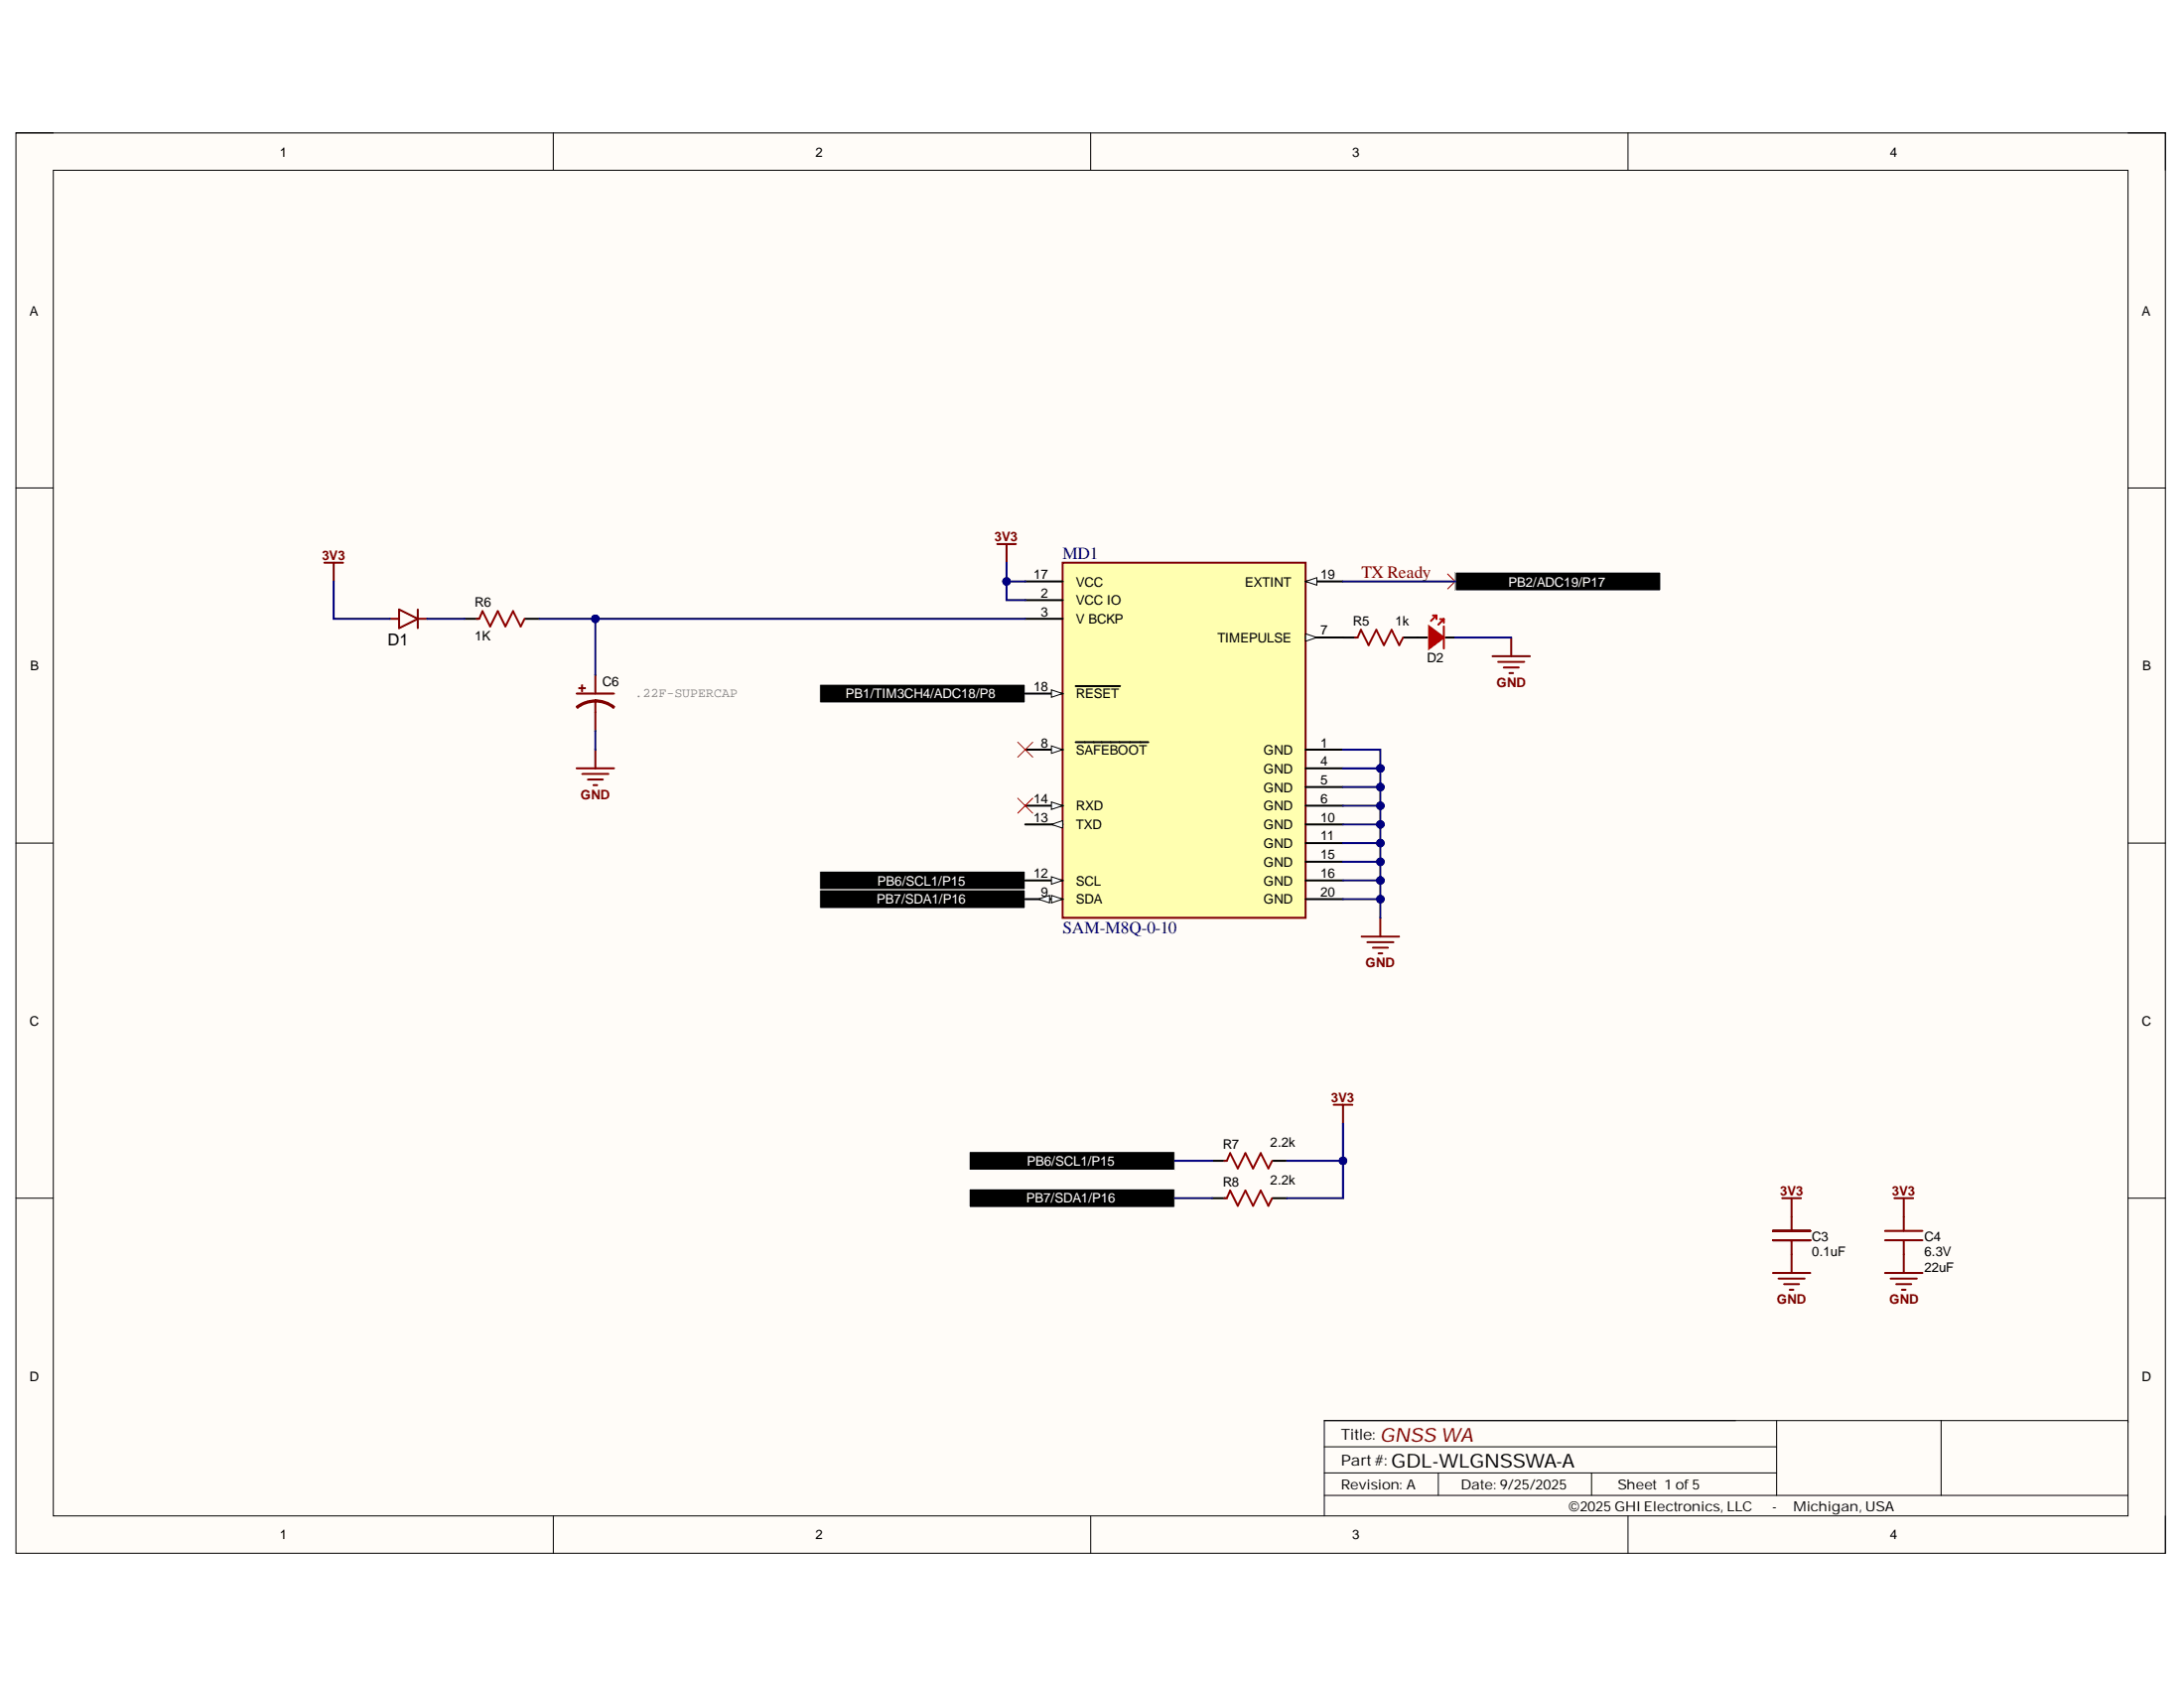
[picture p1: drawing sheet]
<svg xmlns="http://www.w3.org/2000/svg" width="279mm" height="216mm" viewBox="0 0 279 216" stroke-linecap="round" stroke-linejoin="round" font-family="sans-serif">
<path d="M2 17h275v181.7h-275z" fill-rule="evenodd" fill="#fffcf8"/>
<path d="M2 17h275v181.7h-275z" fill="none" stroke="#000" stroke-width=".13"/>
<path d="M6.8 21.8h265.4v172.1h-265.4z" fill-rule="evenodd" fill="#fffcf8"/>
<g fill="none" stroke="#000" stroke-width=".13">
<path d="M2 17h4.8M70.8 17v4.8M139.5 17v4.8M208.3 17v4.8M272.2 17h4.8v4.8M6.8 21.8h265.4v172.1h-265.4zM2 62.4h4.8M272.2 62.4h4.8M2 107.8h4.8M272.2 107.8h4.8M2 153.3h4.8M272.2 153.3h4.8"/>
<path d="M70.8 193.9v4.8M139.5 193.9v4.8M169.4 188.4h57.9M169.4 191.3h102.8M169.4 185.1h57.9M184 188.4v2.9M203.6 188.4v2.9M208.3 193.9v4.8M227.3 181.7v9.6M248.3 181.7v9.6M272.2 181.9v-.2h-102.8v12.2M277 193.9v4.8"/>
</g>
<g fill="#000">
<path d="M104.9 111.4h26.3v2.4h-26.3z" fill-rule="evenodd"/>
<path d="M104.9 113.8h26.3v2.4h-26.3z" fill-rule="evenodd"/>
</g>
<path d="M104.9 111.4h26.3v2.4h-26.3zM104.9 113.8h26.3v2.4h-26.3z" fill="none" stroke="#fff" stroke-width=".13"/>
<g fill="none" stroke="#800000" stroke-width=".25">
<path d="M41.5 72h2.4M42.7 72v2.4M49.9 79.1h1.2M51.1 78l2.4 1.1-2.4 1.2zM53.5 78v2.3M53.5 79.1h1.1M127.6 69.6h2.4M128.8 69.6v2.4M73.8 98.3h4.8M73.8 88.7h4.8M74.5 99h3.3M75.2 99.7h1.9"/>
<path d="M76.2 89.7a3.7 3.7 0 0 1 2.3 .8l.1-.1a3.9 3.9 0 0 0-2.4-.8v1.5M76.2 89.6a3.9 3.9 0 0 0-2.4 .8l.1 .1a3.7 3.7 0 0 1 2.3-.8M76.2 95.9v2.4M75.9 100.4h.5M174.2 119.8h4.8M176.6 117.4v2.4M174.9 120.5h3.4M175.6 121.2h2M176.4 121.9h.4M226.8 158.6h4.8M226.8 157.4h4.8M228 153.3h2.4"/>
<path d="M229.2 153.3v4.1M229.2 158.6v4.2M241.1 158.6h4.8M241.1 157.4h4.8M242.4 153.3h2.3M243.5 153.3v4.1M243.5 158.6v4.2M226.8 162.8h4.8M227.5 163.5h3.4M228.2 164.2h2M229 165h.4M241.1 162.8h4.8"/>
<path d="M241.9 163.5h3.3M242.6 164.2h1.9M243.3 165h.5"/>
</g>
<path d="M59.4 79.1h1.7M67.2 79.1h1.8" fill="none" stroke="#000" stroke-width=".25"/>
<path d="M61 79.1h.3l.4-.9 1 1.9 1-1.9 1 1.9 .9-1.9 1 1.9 .5-1" fill="none" stroke="#980000" stroke-width=".25"/>
<path d="M74 88h.9v.1h-.9z" fill-rule="evenodd" fill="#800000"/>
<path d="M74 88h.9v.1h-.9z" fill="none" stroke="#800000" stroke-width=".13"/>
<path d="M74.4 87.6h.1v.8h-.1z" fill-rule="evenodd" fill="#800000"/>
<path d="M74.4 87.6h.1v.8h-.1z" fill="none" stroke="#800000" stroke-width=".13"/>
<path d="M76.2 86.3v2.4M76.2 91.1v2.4" fill="none" stroke="#800000" stroke-width=".25"/>
<path d="M104.9 87.5h26.3v2.4h-26.3z" fill-rule="evenodd" fill="#000"/>
<path d="M104.9 87.5h26.3v2.4h-26.3z" fill="none" stroke="#fff" stroke-width=".13"/>
<path d="M135.9 72h31.1v45.4h-31.1z" fill-rule="evenodd" fill="#ffffb0"/>
<path d="M135.9 72h31.1v45.4h-31.1z" fill="none" stroke="#800000" stroke-width=".25"/>
<path d="M131.2 74.4h4.7M131.2 76.8h4.7M131.2 88.7h4.7" fill="none" stroke="#000" stroke-width=".25"/>
<path d="M134.5 88.2l1.4 .5-1.4 .5z" fill="#f8fcff"/>
<path d="M134.5 88.2l1.4 .5-1.4 .5z" fill="none" stroke="#000" stroke-width=".13"/>
<path d="M131.2 95.9h4.7M137.6 87.8h5.7" fill="none" stroke="#000" stroke-width=".25"/>
<path d="M134.5 95.4l1.4 .5-1.4 .5z" fill="#f8fcff"/>
<path d="M134.5 95.4l1.4 .5-1.4 .5z" fill="none" stroke="#000" stroke-width=".13"/>
<path d="M167 74.4h4.8M137.6 94.9h9.3" fill="none" stroke="#000" stroke-width=".25"/>
<path d="M167 74.4l1.5-.5v.9z" fill="#f8fcff"/>
<path d="M167 74.4l1.5-.5v.9z" fill="none" stroke="#000" stroke-width=".13"/>
<path d="M131.2 103.1h4.7" fill="none" stroke="#000" stroke-width=".25"/>
<path d="M134.5 102.6l1.4 .5-1.4 .4z" fill="#f8fcff"/>
<path d="M134.5 102.6l1.4 .5-1.4 .4z" fill="none" stroke="#000" stroke-width=".13"/>
<path d="M131.2 112.6h4.7" fill="none" stroke="#000" stroke-width=".25"/>
<path d="M134.5 112.1l1.4 .5-1.4 .5z" fill="#f8fcff"/>
<path d="M134.5 112.1l1.4 .5-1.4 .5z" fill="none" stroke="#000" stroke-width=".13"/>
<path d="M131.2 115h4.7" fill="none" stroke="#000" stroke-width=".25"/>
<path d="M134.5 114.5l1.4 .5-1.4 .5z" fill="#f8fcff"/>
<path d="M134.5 114.5l1.4 .5-1.4 .5z" fill="none" stroke="#000" stroke-width=".13"/>
<path d="M132.8 115l1.5-.5v1z" fill="#f8fcff"/>
<path d="M132.8 115l1.5-.5v1z" fill="none" stroke="#000" stroke-width=".13"/>
<path d="M167 81.5h4.8" fill="none" stroke="#000" stroke-width=".25"/>
<path d="M167 81.1l1.5 .4-1.5 .5z" fill="#f8fcff"/>
<path d="M167 81.1l1.5 .4-1.5 .5z" fill="none" stroke="#000" stroke-width=".13"/>
<path d="M131.2 105.4h4.7" fill="none" stroke="#000" stroke-width=".25"/>
<path d="M134.5 105.4l1.4-.4v.9z" fill="#f8fcff"/>
<path d="M134.5 105.4l1.4-.4v.9z" fill="none" stroke="#000" stroke-width=".13"/>
<path d="M131.2 79.1h4.7M167 95.9h4.8M167 98.3h4.8M181.4 81.5h1.2M185 81.5h1.2M167 100.7h4.8M167 103.1h4.8M167 105.4h4.8M167 107.8h4.8M167 110.2h4.8M167 112.6h4.8M167 115h4.8" fill="none" stroke="#000" stroke-width=".25"/>
<path d="M184.2 79.2h.5v.5" fill="none" stroke="#f00" stroke-width=".25"/>
<path d="M182.8 80.1l1.9 1.4-1.9 1.4z" fill="#f00"/>
<path d="M183.3 78.7h.5M183.8 78.7v.5M183.8 78.7l-.7 .7M184.7 79.2l-.7 .7M182.8 80.1l1.9 1.4-1.9 1.4zM184.7 80.1v2.8" fill="none" stroke="#f00" stroke-width=".25"/>
<path d="M190.9 83.9h4.8M191.7 84.7h3.3M192.4 85.4h1.9M193.1 86.1h.5M193.3 81.5v2.4" fill="none" stroke="#800000" stroke-width=".25"/>
<path d="M171.8 81.5h1.7M179.6 81.5h1.8" fill="none" stroke="#000" stroke-width=".25"/>
<path d="M173.4 81.5h.3l.4-.9 1 1.9 1-1.9 .9 1.9 1-1.9 1 1.9 .5-1" fill="none" stroke="#980000" stroke-width=".25"/>
<path d="M42.7 74.4v4.7h7.2M54.6 79.1h4.8M76.2 79.1v7.2M76.2 93.5v2.4" fill="none" stroke="#000080" stroke-width=".25"/>
<circle cx="76.2" cy="79.2" r=".48" fill="#000080"/>
<circle cx="76.2" cy="79.2" r=".48" fill="none" stroke="#000080" stroke-width=".13"/>
<path d="M171.8 98.3h4.8" fill="none" stroke="#000080" stroke-width=".25"/>
<circle cx="176.6" cy="98.3" r=".48" fill="#000080"/>
<circle cx="176.6" cy="98.3" r=".48" fill="none" stroke="#000080" stroke-width=".13"/>
<path d="M171.8 100.7h4.8" fill="none" stroke="#000080" stroke-width=".25"/>
<circle cx="176.6" cy="100.7" r=".48" fill="#000080"/>
<circle cx="176.6" cy="100.7" r=".48" fill="none" stroke="#000080" stroke-width=".13"/>
<path d="M171.8 103.1h4.8" fill="none" stroke="#000080" stroke-width=".25"/>
<circle cx="176.6" cy="103.1" r=".48" fill="#000080"/>
<circle cx="176.6" cy="103.1" r=".48" fill="none" stroke="#000080" stroke-width=".13"/>
<path d="M171.8 105.4h4.8" fill="none" stroke="#000080" stroke-width=".25"/>
<circle cx="176.6" cy="105.4" r=".48" fill="#000080"/>
<circle cx="176.6" cy="105.4" r=".48" fill="none" stroke="#000080" stroke-width=".13"/>
<path d="M171.8 107.8h4.8" fill="none" stroke="#000080" stroke-width=".25"/>
<circle cx="176.6" cy="107.8" r=".48" fill="#000080"/>
<circle cx="176.6" cy="107.8" r=".48" fill="none" stroke="#000080" stroke-width=".13"/>
<path d="M171.8 110.2h4.8" fill="none" stroke="#000080" stroke-width=".25"/>
<circle cx="176.6" cy="110.2" r=".48" fill="#000080"/>
<circle cx="176.6" cy="110.2" r=".48" fill="none" stroke="#000080" stroke-width=".13"/>
<path d="M171.8 112.6h4.8" fill="none" stroke="#000080" stroke-width=".25"/>
<circle cx="176.6" cy="112.6" r=".48" fill="#000080"/>
<circle cx="176.6" cy="112.6" r=".48" fill="none" stroke="#000080" stroke-width=".13"/>
<path d="M171.8 115h4.8" fill="none" stroke="#000080" stroke-width=".25"/>
<circle cx="176.6" cy="115" r=".48" fill="#000080"/>
<circle cx="176.6" cy="115" r=".48" fill="none" stroke="#000080" stroke-width=".13"/>
<path d="M128.8 74.4h2.4" fill="none" stroke="#000080" stroke-width=".25"/>
<circle cx="128.8" cy="74.4" r=".48" fill="#000080"/>
<circle cx="128.8" cy="74.4" r=".48" fill="none" stroke="#000080" stroke-width=".13"/>
<path d="M69 79.1h62.2M186.2 81.5h7.1" fill="none" stroke="#000080" stroke-width=".25"/>
<circle cx="76.2" cy="79.2" r=".48" fill="#000080"/>
<circle cx="76.2" cy="79.2" r=".48" fill="none" stroke="#000080" stroke-width=".13"/>
<path d="M128.8 72v4.8h2.4" fill="none" stroke="#000080" stroke-width=".25"/>
<circle cx="128.8" cy="74.4" r=".48" fill="#000080"/>
<circle cx="128.8" cy="74.4" r=".48" fill="none" stroke="#000080" stroke-width=".13"/>
<path d="M171.8 95.9h4.8v21.5" fill="none" stroke="#000080" stroke-width=".25"/>
<circle cx="176.6" cy="98.3" r=".48" fill="#000080"/>
<circle cx="176.6" cy="98.3" r=".48" fill="none" stroke="#000080" stroke-width=".13"/>
<circle cx="176.6" cy="100.7" r=".48" fill="#000080"/>
<circle cx="176.6" cy="100.7" r=".48" fill="none" stroke="#000080" stroke-width=".13"/>
<circle cx="176.6" cy="103.1" r=".48" fill="#000080"/>
<circle cx="176.6" cy="103.1" r=".48" fill="none" stroke="#000080" stroke-width=".13"/>
<circle cx="176.6" cy="105.4" r=".48" fill="#000080"/>
<circle cx="176.6" cy="105.4" r=".48" fill="none" stroke="#000080" stroke-width=".13"/>
<circle cx="176.6" cy="107.8" r=".48" fill="#000080"/>
<circle cx="176.6" cy="107.8" r=".48" fill="none" stroke="#000080" stroke-width=".13"/>
<circle cx="176.6" cy="110.2" r=".48" fill="#000080"/>
<circle cx="176.6" cy="110.2" r=".48" fill="none" stroke="#000080" stroke-width=".13"/>
<circle cx="176.6" cy="112.6" r=".48" fill="#000080"/>
<circle cx="176.6" cy="112.6" r=".48" fill="none" stroke="#000080" stroke-width=".13"/>
<circle cx="176.6" cy="115" r=".48" fill="#000080"/>
<circle cx="176.6" cy="115" r=".48" fill="none" stroke="#000080" stroke-width=".13"/>
<path d="M185.2 73.4l1.9 1.9M187.1 73.4l-1.9 1.9" fill="none" stroke="#f00" stroke-width=".13"/>
<g fill="#000">
<path d="M186.2 73.2h26.3v2.4h-26.3z" fill-rule="evenodd"/>
<path d="M124 147.3h26.3v2.4h-26.3z" fill-rule="evenodd"/>
<path d="M124 152.1h26.3v2.3h-26.3z" fill-rule="evenodd"/>
</g>
<path d="M186.2 73.2h26.3v2.4h-26.3zM124 147.3h26.3v2.4h-26.3zM124 152.1h26.3v2.3h-26.3z" fill="none" stroke="#fff" stroke-width=".13"/>
<path d="M171.8 74.4h14.4M150.3 153.3h4.8M150.3 148.5h4.8M164.6 148.5h7.2" fill="none" stroke="#000080" stroke-width=".25"/>
<path d="M155.1 148.5h1.7M155.1 153.3h1.7M162.8 148.5h1.8M162.8 153.3h1.8" fill="none" stroke="#000" stroke-width=".25"/>
<path d="M156.6 148.5h.3l.5-1 .9 2 1-2 1 2 1-2 1 2 .5-1M156.6 153.3h.3l.5-1 .9 1.9 1-1.9 1 1.9 1-1.9 1 1.9 .5-.9" fill="none" stroke="#980000" stroke-width=".25"/>
<path d="M170.6 141.3h2.4M171.8 141.3v2.4" fill="none" stroke="#800000" stroke-width=".25"/>
<circle cx="171.8" cy="148.5" r=".48" fill="#000080"/>
<circle cx="171.8" cy="148.5" r=".48" fill="none" stroke="#000080" stroke-width=".13"/>
<path d="M171.8 143.7v9.6h-7.2" fill="none" stroke="#000080" stroke-width=".25"/>
<circle cx="171.8" cy="148.5" r=".48" fill="#000080"/>
<circle cx="171.8" cy="148.5" r=".48" fill="none" stroke="#000080" stroke-width=".13"/>
<path d="M130.2 94.9l1.9 1.9M132.1 94.9l-1.9 1.9M130.2 102.1l1.9 1.9M132.1 102.1l-1.9 1.9" fill="none" stroke="#f00" stroke-width=".13"/>
<text font-size="2.5" fill="#800000" x="176.6" y="184.4">GNSS WA</text>
<text font-size="2.5" x="178" y="187.8">GDL-WLGNSSWA-A</text>
<g font-size="2.2" fill="#000080">
<text x="136" y="71.6">MD1</text>
<text x="136" y="119.3">SAM-M8Q-0-10</text>
</g>
<text font-size="2.2" fill="#800000" x="174.2" y="73.9">TX Ready</text>
<text font-size="2.1" x="49.6" y="82.5">D1</text>
<g font-size="1.9">
<text x="171.6" y="184.1">Title:</text>
<text x="171.6" y="187.5">Part#:</text>
</g>
<g font-size="1.8">
<text x="171.6" y="190.5">Revision: A</text>
<text x="186.9" y="190.5">Date: 9/25/2025</text>
<text x="206.9" y="190.5">Sheet 1 of5</text>
<text x="200.7" y="193.3">©2025GHI Electronics, LLC</text>
<text x="226.7" y="193.3">-</text>
<text x="229.4" y="193.3">Michigan, USA</text>
</g>
<g font-size="1.7">
<text x="35.8" y="20">1</text>
<text x="104.3" y="20">2</text>
<text x="173" y="20">3</text>
<text x="241.8" y="20">4</text>
<text x="3.8" y="40.3">A</text>
<text x="274" y="40.3">A</text>
<text x="60.7" y="77.6">R6</text>
<text x="132.2" y="74">17</text>
<text x="133.2" y="76.5">2</text>
<text x="137.6" y="75">VCC</text>
<text x="137.6" y="77.4">VCC IO</text>
<text x="159.3" y="75">EXTINT</text>
<text x="168.9" y="74">19</text>
<text x="60.7" y="82">1K</text>
<text x="133.2" y="78.8">3</text>
<text x="137.6" y="79.8">V BCKP</text>
<text x="155.7" y="82.1">TIMEPULSE</text>
<text x="168.9" y="81.2">7</text>
<text x="173.1" y="80">R5</text>
<text x="178.5" y="80">1k</text>
<text x="3.9" y="85.8">B</text>
<text x="77.1" y="87.8">C6</text>
<text x="132.2" y="88.4">18</text>
<text x="137.6" y="89.3">RESET</text>
<text x="182.6" y="84.7">D2</text>
<text x="274.1" y="85.8">B</text>
<text x="133.2" y="95.6">8</text>
<text x="168.9" y="95.6">1</text>
<text x="137.6" y="96.5">SAFEBOOT</text>
<text x="161.7" y="96.5">GND</text>
<text x="161.7" y="98.9">GND</text>
<text x="161.7" y="101.3">GND</text>
<text x="168.9" y="97.9">4</text>
<text x="168.9" y="100.3">5</text>
<text x="132.2" y="102.8">14</text>
<text x="132.2" y="105.1">13</text>
<text x="137.6" y="103.7">RXD</text>
<text x="137.6" y="106.1">TXD</text>
<text x="161.7" y="103.7">GND</text>
<text x="161.7" y="106.1">GND</text>
<text x="168.9" y="102.8">6</text>
<text x="168.9" y="105.1">10</text>
<text x="168.9" y="107.5">11</text>
<text x="132.2" y="112.3">12</text>
<text x="137.6" y="113.2">SCL</text>
<text x="161.7" y="108.4">GND</text>
<text x="161.7" y="110.9">GND</text>
<text x="161.7" y="113.2">GND</text>
<text x="168.9" y="109.9">15</text>
<text x="168.9" y="112.3">16</text>
<text x="133.2" y="114.7">9</text>
<text x="137.6" y="115.6">SDA</text>
<text x="161.7" y="115.6">GND</text>
<text x="168.9" y="114.7">20</text>
<text x="3.8" y="131.2">C</text>
<text x="274" y="131.2">C</text>
<text x="156.4" y="146.9">R7</text>
<text x="162.5" y="146.7">2.2k</text>
<text x="156.4" y="151.7">R8</text>
<text x="162.5" y="151.5">2.2k</text>
<text x="231.8" y="160.7">0.1uF</text>
<text x="231.8" y="158.7">C3</text>
<text x="246.2" y="160.7">6.3V</text>
<text x="246.2" y="158.7">C4</text>
<text x="246.2" y="162.6">22uF</text>
<text x="3.8" y="176.6">D</text>
<text x="274" y="176.6">D</text>
<text x="35.8" y="196.9">1</text>
<text x="104.3" y="196.9">2</text>
<text x="173" y="196.9">3</text>
<text x="241.8" y="196.9">4</text>
</g>
<g font-size="1.7" fill="#800000">
<text x="41.2" y="71.6">3V3</text>
<text x="127.2" y="69.3">3V3</text>
<text x="191.4" y="87.9">GND</text>
<text x="74.3" y="102.3">GND</text>
<text x="174.7" y="123.7">GND</text>
<text x="170.3" y="141">3V3</text>
<text x="227.7" y="152.9">3V3</text>
<text x="242" y="152.9">3V3</text>
<text x="227.3" y="166.8">GND</text>
<text x="241.7" y="166.8">GND</text>
</g>
<g font-size="1.7" fill="#fff">
<text x="193" y="75">PB2/ADC19/P17</text>
<text x="108.2" y="89.3">PB1/TIM3CH4/ADC18/P8</text>
<text x="112.3" y="113.2">PB6/SCL1/P15</text>
<text x="112.2" y="115.6">PB7/SDA1/P16</text>
<text x="131.4" y="149.1">PB6/SCL1/P15</text>
<text x="131.3" y="153.8">PB7/SDA1/P16</text>
</g>
<text font-size="1.7" fill="#808080" x="81.2" y="89.1">.22F-SUPERCAP</text>
</svg>
